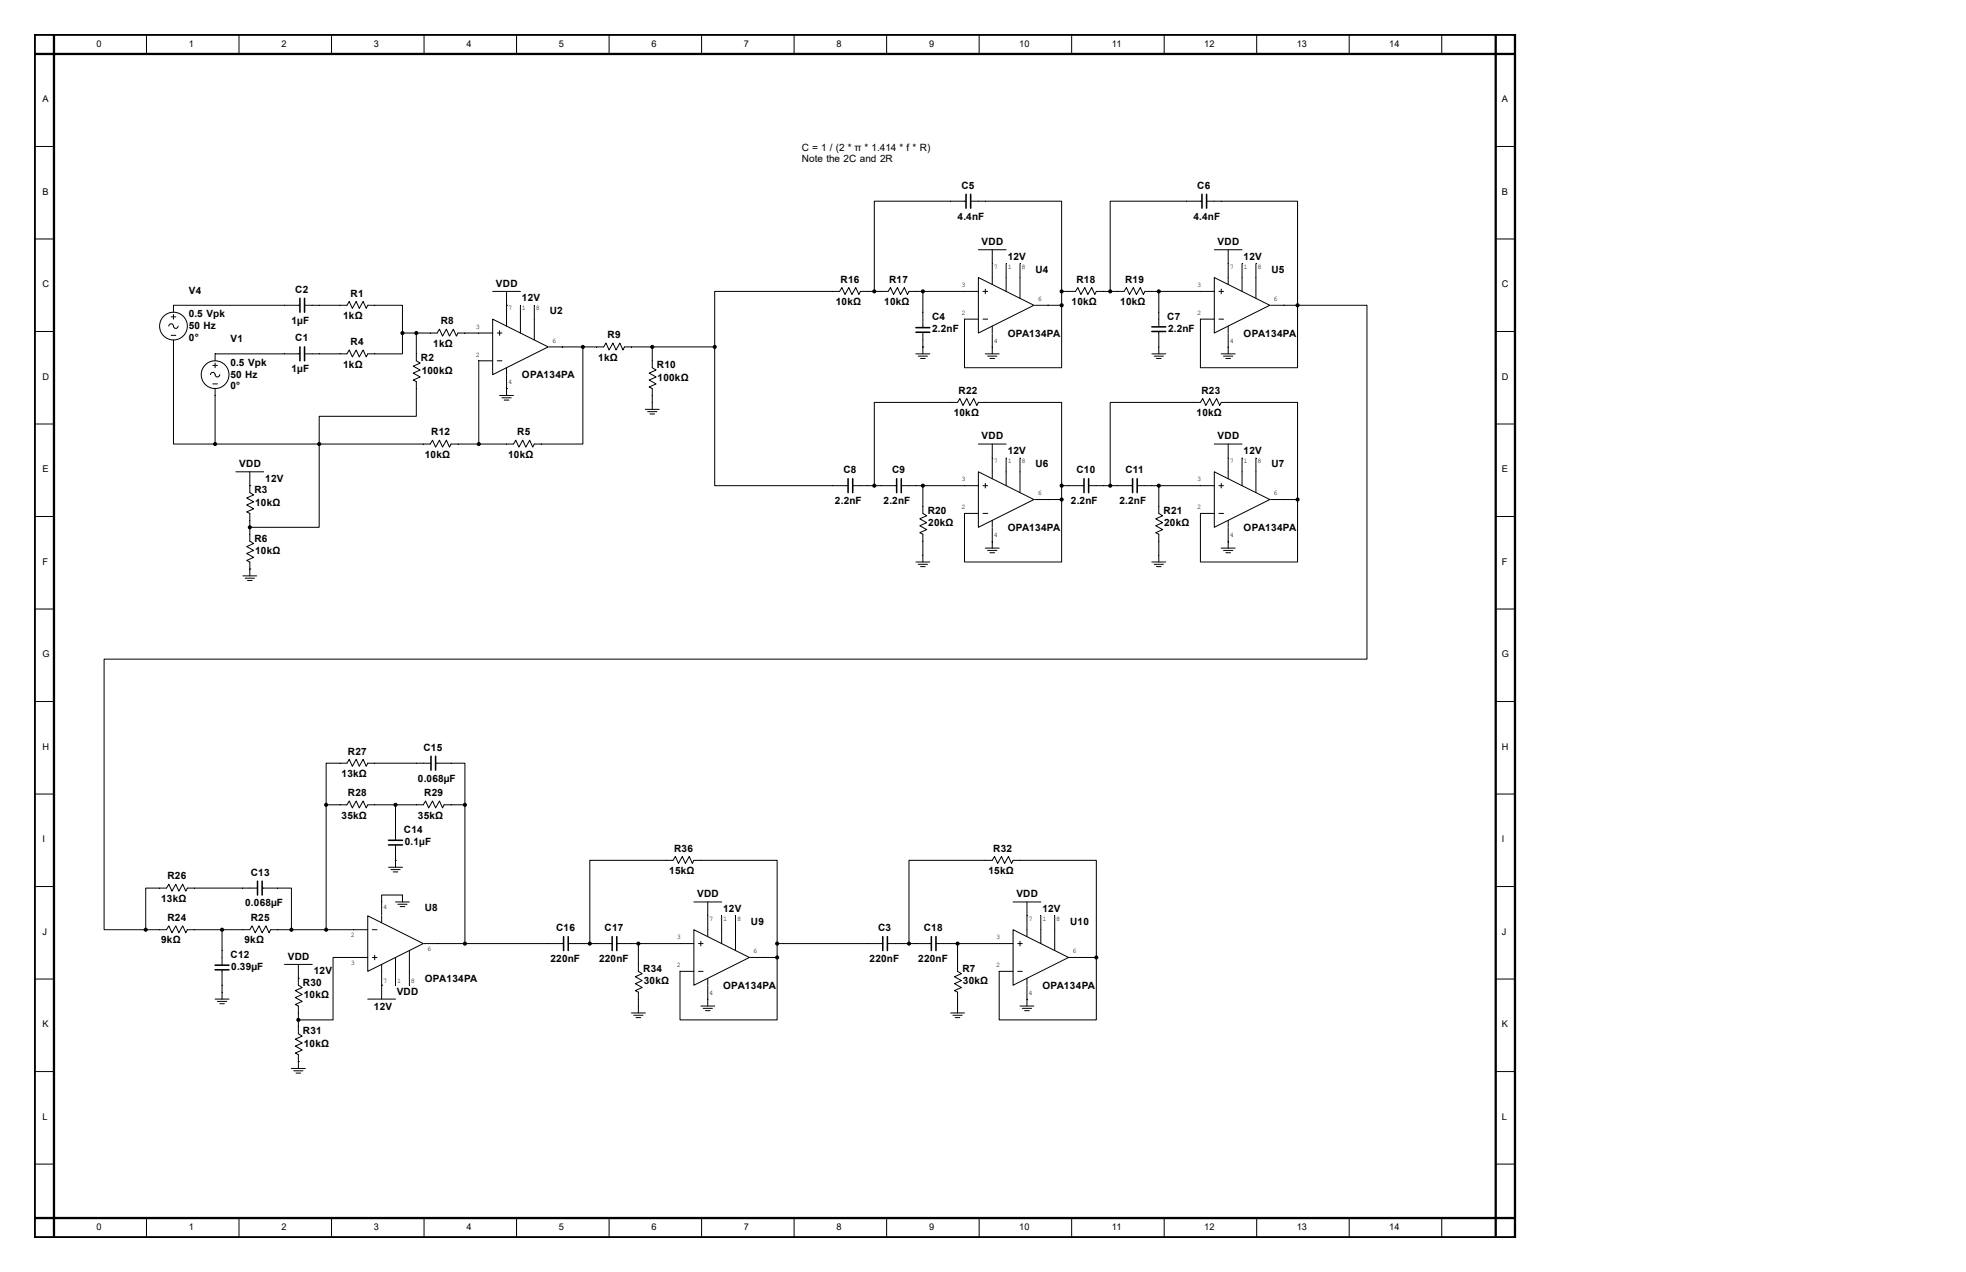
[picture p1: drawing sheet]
<svg xmlns="http://www.w3.org/2000/svg" width="432mm" height="279mm" viewBox="0 0 432 279" stroke-linecap="round" stroke-linejoin="round" font-family="sans-serif">
<path d="M7.6 7.6h325.1v264.2h-325.1zM7.6 11.9h324.8M11.9 7.6v263.8M328.5 7.6v263.8M7.6 267.5h324.8" fill="none" stroke="#000" stroke-width=".51"/>
<g fill="none" stroke="#000" stroke-width=".22">
<path d="M32.2 7.6v4.3M52.5 7.6v4.3M72.8 7.6v4.3M93.1 7.6v4.3M113.5 7.6v4.3M133.8 7.6v4.3M154.1 7.6v4.3M174.4 7.6v4.3M194.7 7.6v4.3M215.1 7.6v4.3M235.4 7.6v4.3M255.7 7.6v4.3"/>
<path d="M276 7.6v4.3M296.3 7.6v4.3M316.7 7.6v4.3M7.6 32.2h4.3M328.5 32.2h4.2M7.6 52.5h4.3M212.2 44.2h-20.2v19.8M213.2 44.2h20v19.8M214.9 54.9h6.1M217.9 54.9v7.6M221 57.9v6.1M224 57.9v7.6"/>
<path d="M264 44.2h-20.2v19.8M265 44.2h20v22.9M266.7 54.9h6.1M269.7 54.9v7.6M272.8 57.9v6.1M275.8 57.9v7.6M328.5 52.5h4.2M7.6 72.8h4.3M37.1 71.6a.56 .56 0 0 1 .7-.5 .56 .56 0 0 1 .4 .8 .51 .51 0 0 0 .5 .2 .51 .51 0 0 0 .4-.5M37.6 69.6h1M37.6 73.7h1M38.1 74.7v22.8h9.1"/>
<path d="M38.1 69.1v1M47.2 79.8v1M65.9 67.1h-27.8v1.5M65.9 77.7h-18.7v1.5M66.9 67.1h9.3l.5-.9 .7 1.5 .8-1.5 .7 1.5 .9-1.5 .6 1.5 .4-.6h7.6v6.1M88.4 73.2v4.5h-7.6l-.4 .7-.6-1.5-.9 1.5-.7-1.5-.8 1.5-.7-1.5-.5 .8h-9.3M88.4 73.2h7.6l.5-.9 .7 1.5 .8-1.5 .7 1.5 .9-1.5 .6 1.5 .4-.6h7.6M91.4 73.2v6l.9 .6-1.5 .6 1.5 .9-1.5 .7 1.5 .8-1.5 .7 .6 .3v7.6h-21.3v24.4h-15.2M108.2 70.1l12.2 6.1-12.2 6.1zM108.2 64h6.1M108.2 79.2h-3v18.3M109.2 73.2h1"/>
<path d="M109.2 79.2h1M109.7 72.6v1.1M111.3 67.1h.1M111.3 64v7.6M114.3 67.1v6.1M117.3 67.1v7.6M120.6 76.2h12l.5-.8 .7 1.5 .8-1.5 .7 1.5 .8-1.5 .7 1.5 .4-.7h19.8M128 76.2v21.3h-10.7l-.3 .7-.7-1.5-.8 1.5-.7-1.5-.8 1.5-.7-1.5-.5 .8h-13.7l-.4 .7-.7-1.5-.8 1.5-.7-1.5-.8 1.5-.7-1.5-.5 .8h-47.3M143.3 76.2v4.6l.8 .5-1.5 .7 1.5 .8-1.5 .7 1.5 .8-1.5 .7 .7 .3v4.6M157 76.2v30.5h29.3M201.2 77.7h3M201.7 78.2h2"/>
<path d="M202.2 78.7h1M202.7 76.2h.1M202.7 64v8M202.7 73v4.7M214.9 61l12.2 6.1-12.2 6.1zM214.9 64h-15.3l-.3 .7-.7-1.5-.8 1.5-.7-1.5-.8 1.5-.7-1.5-.5 .8h-6.1l-.4 .7-.6-1.5-.9 1.5-.7-1.5-.8 1.5-.7-1.5-.5 .8h-27.4v12.2M215.9 64h1M215.9 70.1h1M216.4 77.7h3.1M216.4 63.5v1M216.9 78.2h2M217.4 78.7h1"/>
<path d="M217.9 71.6v1.6M217.9 73.3v4.4M227.2 67.1h6M233.2 64h3l.5-.8 .7 1.5 .9-1.5 .6 1.5 .9-1.5 .7 1.5 .3-.7h6.1l.5-.8 .7 1.5 .8-1.5 .7 1.5 .8-1.5 .7 1.5 .4-.7h15.2M233.2 67.1v13.7h-21.4v-10.7h3.1M233.2 64v3.1M253 77.7h3M253.5 78.2h2M254 78.7h1M254.5 64v7.8M254.5 72.8v4.9M266.7 61l12.2 6.1-12.2 6.1z"/>
<path d="M267.7 64h1M267.7 70.1h1M268.2 77.7h3.1M268.2 63.5v1M268.7 78.2h2.1M269.2 78.7h1.1M269.7 71.6v1.6M269.7 73.3v4.4M279.1 67.1h5.9M285 67.1v13.7h-21.3v-10.7h3M285 67.1h15.2v77.7h-277.3v59.4h9.1M328.5 72.8h4.2"/>
<path d="M7.6 93.1h4.3M46.2 82.3a.56 .56 0 0 1 .7-.5 .56 .56 0 0 1 .4 .8 .51 .51 0 0 0 .6 .2 .51 .51 0 0 0 .4-.5M46.7 80.3h1.1M46.7 84.3h1.1M47.2 85.3v12.2M109.7 86.9h3.1M110.2 87.4h2.1M110.7 87.9h1.1M111.3 85.3h.1M111.3 80.8v1.5M111.3 82.5v4.4M141.7 89.9h3.1"/>
<path d="M142.2 90.4h2.1M142.7 90.9h1.1M214.9 97.5h6.1M217.9 97.5v7.7M266.7 97.5h6.1M269.7 97.5v7.7M328.5 93.1h4.2M7.6 113.5h4.3M51.8 103.6h6.1M54.9 103.6v4.6l.8 .5-1.5 .7 1.5 .8-1.5 .7 1.5 .9-1.5 .6 .7 .4v6.1l.8 .5-1.5 .7 1.5 .8-1.5 .7 1.5 .8-1.5 .7 .7 .3v3.1M54.9 106.7h.1M187.3 106.7h9.6"/>
<path d="M192 106.7v-18.3h18.3l.5-.9 .7 1.6 .8-1.6 .7 1.6 .9-1.6 .6 1.6 .4-.7h18.3v18.3M198 106.7h16.9M202.7 106.7v6.1l.8 .5-1.5 .7 1.5 .8-1.5 .7 1.5 .8-1.5 .7 .7 .3v6.1M214.9 103.6l12.2 6.1-12.2 6.1zM215.9 106.7h1M215.9 112.8h1M216.4 106.2v1M217.9 114.3v1.5M217.9 116v4.4M221 100.6v6.1M224 100.6v7.6M227.2 109.7h6"/>
<path d="M233.2 109.7v13.7h-21.4v-10.6h3.1M233.2 106.7h4.9M233.2 106.7v3M239.1 106.7h9.7M243.8 106.7v-18.3h19.9l.5-.9 .6 1.6 .9-1.6 .7 1.6 .8-1.6 .7 1.6 .3-.7h16.8v21.3M249.8 106.7h16.9M254.5 106.7v6.1l.9 .5-1.6 .7 1.6 .8-1.6 .7 1.6 .8-1.6 .7 .7 .3v6.1M266.7 103.6l12.2 6.1-12.2 6.1zM267.7 106.7h1M267.7 112.8h1M268.2 106.2v1M269.7 114.3v1.5"/>
<path d="M269.7 116v4.4M272.8 100.6v6.1M275.8 100.6v7.6M279.1 109.7h5.9M285 109.7v13.7h-21.3v-10.6h3M328.5 113.5h4.2M7.6 133.8h4.3M53.3 126.5h3.1M53.8 127h2.1M54.4 127.5h1M54.9 125h.1M201.2 123.4h3"/>
<path d="M201.7 124h2M202.2 124.5h1M216.4 120.4h3.1M216.9 120.9h2M217.4 121.4h1M253 123.4h3M253.5 124h2M254 124.5h1M268.2 120.4h3.1M268.7 120.9h2.1M269.2 121.4h1.1M328.5 133.8h4.2"/>
<path d="M7.6 154.1h4.3M328.5 154.1h4.2M7.6 174.4h4.3M71.6 176.8h4.6l.5-.9 .7 1.6 .8-1.6 .7 1.6 .9-1.6 .6 1.6 .4-.7h12.2l.5-.9 .6 1.6 .9-1.6 .7 1.6 .8-1.6 .7 1.6 .3-.7h4.6M71.6 176.8v27.4M86.9 176.8v7.8M94.7 167.6h-13.9l-.4 .7-.6-1.5-.9 1.5-.7-1.5-.8 1.5-.7-1.5-.5 .8h-4.6v9.2M95.7 167.6h6.4v9.2M102.1 176.8v30.5M328.5 174.4h4.2M7.6 194.7h4.3M56.6 195.1h-15.5l-.3 .6-.7-1.5-.8 1.5-.7-1.5-.8 1.5-.7-1.5-.5 .9h-4.6v9.1"/>
<path d="M57.6 195.1h6.4v9.1M83.8 198.1v-1.5h4.6v1.5M83.8 198v3M85.3 190.5h3.1M85.9 191h2M86.4 191.5h1M86.9 189h.1M86.9 185.6v4.9M86.9 198.1h3M87.4 198.6h2M87.9 199.1h1M152.4 198.1h6.1"/>
<path d="M155.4 198.1v7.6M222.5 198.1h6.1M225.6 198.1v7.6M328.5 194.7h4.2M7.6 215.1h4.3M32 204.2h4.6l.5-.8 .7 1.5 .8-1.5 .7 1.5 .8-1.5 .7 1.5 .3-.7h13.8l.5-.8 .6 1.5 .9-1.5 .7 1.5 .8-1.5 .7 1.5 .3-.7h21.4M47.2 219.5h3.1M47.8 220h2M48.8 204.2v7.8M48.8 213v6.5M62.5 211.8h6.1M65.5 211.8v4.6l.9 .5-1.5 .7 1.5 .8-1.5 .7 1.5 .9-1.5 .6 .6 .4v6.1l.9 .5-1.5 .7 1.5 .8-1.5 .7 1.5 .8-1.5 .7 .6 .3v3.1"/>
<path d="M65.5 214.9h.1M80.8 201.2l12.2 6.1-12.2 6.1zM80.8 210.3h-7.6v13.7h-7.7M80.8 219.5h6.1M81.8 210.3h1M81.8 204.2h1M82.3 209.8v1M83.8 216.4h.1M83.8 201.2v1.5M83.8 211.8v7.7M86.9 210.3v6.1M89.9 208.8v7.6"/>
<path d="M93.1 207.3h30.7M124.8 207.3h9.7M129.5 207.3v-18.3h18.3l.5-.9 .7 1.6 .9-1.6 .6 1.6 .9-1.6 .7 1.6 .3-.7h18.3v18.3M135.5 207.3h16.9M140.2 207.3v6.1l.9 .5-1.6 .6 1.6 .9-1.6 .7 1.6 .8-1.6 .7 .7 .3v4.6M152.4 204.2l12.2 6.1-12.2 6.1zM153.4 207.3h1M153.4 213.4h1M153.9 206.8v1M155.4 214.9v1.5M155.4 216.6v4.4M158.5 201.2v6.1"/>
<path d="M161.5 201.2v7.6M164.8 210.3h5.9M170.7 210.3v13.7h-21.3v-10.6h3M170.7 207.3h23.2M170.7 207.3v3M194.9 207.3h9.7M199.6 207.3v-18.3h18.3l.5-.9 .7 1.6 .9-1.6 .6 1.6 .9-1.6 .7 1.6 .3-.7h18.3v21.3M205.6 207.3h16.9M210.3 207.3v6.1l.9 .5-1.6 .6 1.6 .9-1.6 .7 1.6 .8-1.6 .7 .7 .3v4.6M222.5 204.2l12.2 6.1-12.2 6.1zM223.5 207.3h1M223.5 213.4h1"/>
<path d="M224 206.8v1M225.6 214.9v1.5M225.6 216.6v4.4M228.6 201.2v6.1M231.6 201.2v7.6M234.9 210.3h5.9M240.8 210.3v13.7h-21.3v-10.6h3M328.5 215.1h4.2M7.6 235.4h4.3M48.3 220.5h1M64 234.7h3.1M64.5 235.2h2"/>
<path d="M65 235.7h1M65.5 233.2h.1M138.7 222.5h3M139.2 223h2M139.7 223.5h1M153.9 221h3.1M154.4 221.5h2.1M154.9 222h1.1M208.8 222.5h3M209.3 223h2M209.8 223.5h1M224 221h3.1"/>
<path d="M224.5 221.5h2.1M225 222h1.1M328.5 235.4h4.2M7.6 255.7h4.3M328.5 255.7h4.2M32.2 267.5v4.3M52.5 267.5v4.3M72.8 267.5v4.3M93.1 267.5v4.3M113.5 267.5v4.3M133.8 267.5v4.3M154.1 267.5v4.3"/>
<path d="M174.4 267.5v4.3M194.7 267.5v4.3M215.1 267.5v4.3M235.4 267.5v4.3M255.7 267.5v4.3M276 267.5v4.3M296.3 267.5v4.3M316.7 267.5v4.3"/>
<circle cx="38.1" cy="71.6" r="3"/>
<circle cx="47.2" cy="82.3" r="3"/>
</g>
<g fill="#000" stroke="#000" stroke-width=".22">
<circle cx="88.4" cy="73.2" r=".34"/>
<circle cx="91.4" cy="73.2" r=".34"/>
<circle cx="128" cy="76.2" r=".34"/>
<circle cx="143.3" cy="76.2" r=".34"/>
<circle cx="157" cy="76.2" r=".34"/>
<circle cx="192" cy="64" r=".34"/>
<circle cx="202.7" cy="64" r=".34"/>
<circle cx="233.2" cy="67.1" r=".34"/>
<circle cx="233.2" cy="64" r=".34"/>
<circle cx="243.8" cy="64" r=".34"/>
<circle cx="254.5" cy="64" r=".34"/>
<circle cx="285" cy="67.1" r=".34"/>
<circle cx="47.2" cy="97.5" r=".34"/>
<circle cx="70.1" cy="97.5" r=".34"/>
<circle cx="105.2" cy="97.5" r=".34"/>
<circle cx="54.9" cy="115.8" r=".34"/>
<circle cx="192" cy="106.7" r=".34"/>
<circle cx="202.7" cy="106.7" r=".34"/>
<circle cx="233.2" cy="109.7" r=".34"/>
<circle cx="233.2" cy="106.7" r=".34"/>
<circle cx="243.8" cy="106.7" r=".34"/>
<circle cx="254.5" cy="106.7" r=".34"/>
<circle cx="285" cy="109.7" r=".34"/>
<circle cx="71.6" cy="176.8" r=".34"/>
<circle cx="86.9" cy="176.8" r=".34"/>
<circle cx="102.1" cy="176.8" r=".34"/>
<circle cx="32" cy="204.2" r=".34"/>
<circle cx="48.8" cy="204.2" r=".34"/>
<circle cx="64" cy="204.2" r=".34"/>
<circle cx="71.6" cy="204.2" r=".34"/>
<circle cx="102.1" cy="207.3" r=".34"/>
<circle cx="129.5" cy="207.3" r=".34"/>
<circle cx="140.2" cy="207.3" r=".34"/>
<circle cx="170.7" cy="207.3" r=".34"/>
<circle cx="170.7" cy="210.3" r=".34"/>
<circle cx="199.6" cy="207.3" r=".34"/>
<circle cx="210.3" cy="207.3" r=".34"/>
<circle cx="240.8" cy="210.3" r=".34"/>
<circle cx="65.5" cy="224" r=".34"/>
</g>
<g fill="none" stroke="#000" stroke-width=".34">
<path d="M212.2 42.7v3M213.2 42.7v3M264 42.7v3M265 42.7v3M65.9 65.5v3.1M65.9 76.2v3M66.9 65.5v3.1M66.9 76.2v3M201.2 72h3M201.2 73h3M253 72.8h3M253 71.8h3"/>
<path d="M186.3 105.2v3M187.3 105.2v3M196.9 105.2v3M198 105.2v3M238.1 105.2v3M239.1 105.2v3M248.8 105.2v3M249.8 105.2v3M94.7 166.1v3.1M95.7 166.1v3.1M56.6 193.5v3.1M57.6 193.5v3.1"/>
<path d="M85.3 185.6h3.1M85.3 184.6h3.1M47.2 213h3.1M47.2 212h3.1M123.8 205.7v3.1M124.8 205.7v3.1M134.5 205.7v3.1M135.5 205.7v3.1M193.9 205.7v3.1M194.9 205.7v3.1M204.6 205.7v3.1M205.6 205.7v3.1"/>
</g>
<g font-size="2.2">
<text x="176.1" y="33.1">C = 1 / (2 * π * 1.414 * f * R)</text>
<text x="176.1" y="35.7">Note the 2C and 2R</text>
<text x="211.2" y="41.4">C5</text>
<text x="263" y="41.4">C6</text>
<text x="210.3" y="48.2">4.4nF</text>
<text x="215.6" y="53.8">VDD</text>
<text x="262.1" y="48.2">4.4nF</text>
<text x="267.4" y="53.8">VDD</text>
<text x="221.3" y="57">12V</text>
<text x="227.4" y="59.9">U4</text>
<text x="273.1" y="57">12V</text>
<text x="279.2" y="59.9">U5</text>
<text x="41.5" y="64.5">V4</text>
<text x="64.9" y="64.3">C2</text>
<text x="77" y="65.2">R1</text>
<text x="108.9" y="62.9">VDD</text>
<text x="184.6" y="62.1">R16</text>
<text x="195.3" y="62.1">R17</text>
<text x="236.4" y="62.1">R18</text>
<text x="247.1" y="62.1">R19</text>
<text x="41.5" y="69.7">0.5 Vpk</text>
<text x="64" y="71.1">1µF</text>
<text x="75.4" y="70.1">1kΩ</text>
<text x="96.8" y="71.2">R8</text>
<text x="114.6" y="66.2">12V</text>
<text x="120.7" y="69">U2</text>
<text x="183.6" y="67">10kΩ</text>
<text x="194.2" y="67">10kΩ</text>
<text x="204.7" y="70.2">C4</text>
<text x="235.4" y="67">10kΩ</text>
<text x="246" y="67">10kΩ</text>
<text x="256.4" y="70.2">C7</text>
<text x="41.5" y="72.3">50 Hz</text>
<text x="41.5" y="74.8">0°</text>
<text x="50.6" y="75.1">V1</text>
<text x="64.9" y="75">C1</text>
<text x="77" y="75.8">R4</text>
<text x="95.2" y="76.2">1kΩ</text>
<text x="133.4" y="74.3">R9</text>
<text x="204.7" y="72.9">2.2nF</text>
<text x="221.3" y="74">OPA134PA</text>
<text x="256.5" y="72.9">2.2nF</text>
<text x="273.1" y="74">OPA134PA</text>
<text x="50.6" y="80.4">0.5 Vpk</text>
<text x="50.6" y="82.9">50 Hz</text>
<text x="64" y="81.7">1µF</text>
<text x="75.4" y="80.7">1kΩ</text>
<text x="92.5" y="79.4">R2</text>
<text x="92.6" y="82.1">100kΩ</text>
<text x="114.6" y="83.1">OPA134PA</text>
<text x="131.4" y="79.2">1kΩ</text>
<text x="144.3" y="80.9">R10</text>
<text x="144.4" y="83.6">100kΩ</text>
<text x="50.6" y="85.5">0°</text>
<text x="210.5" y="86.5">R22</text>
<text x="263.9" y="86.5">R23</text>
<text x="94.7" y="95.6">R12</text>
<text x="113.6" y="95.6">R5</text>
<text x="209.5" y="91.4">10kΩ</text>
<text x="262.8" y="91.4">10kΩ</text>
<text x="93.3" y="100.5">10kΩ</text>
<text x="111.6" y="100.5">10kΩ</text>
<text x="215.6" y="96.5">VDD</text>
<text x="221.3" y="99.7">12V</text>
<text x="267.4" y="96.5">VDD</text>
<text x="273.1" y="99.7">12V</text>
<text x="52.5" y="102.6">VDD</text>
<text x="58.3" y="105.8">12V</text>
<text x="185.3" y="103.9">C8</text>
<text x="195.9" y="103.9">C9</text>
<text x="227.4" y="102.6">U6</text>
<text x="236.4" y="103.9">C10</text>
<text x="247.2" y="103.9">C11</text>
<text x="279.2" y="102.6">U7</text>
<text x="55.9" y="108.3">R3</text>
<text x="56" y="111">10kΩ</text>
<text x="183.4" y="110.7">2.2nF</text>
<text x="194.1" y="110.7">2.2nF</text>
<text x="203.8" y="112.9">R20</text>
<text x="235.2" y="110.7">2.2nF</text>
<text x="245.9" y="110.7">2.2nF</text>
<text x="255.6" y="112.9">R21</text>
<text x="55.9" y="119">R6</text>
<text x="203.9" y="115.6">20kΩ</text>
<text x="221.3" y="116.6">OPA134PA</text>
<text x="255.7" y="115.6">20kΩ</text>
<text x="273.1" y="116.6">OPA134PA</text>
<text x="56" y="121.7">10kΩ</text>
<text x="76.4" y="165.7">R27</text>
<text x="93" y="164.9">C15</text>
<text x="75" y="170.6">13kΩ</text>
<text x="91.8" y="171.7">0.068µF</text>
<text x="75" y="179.8">35kΩ</text>
<text x="76.4" y="174.9">R28</text>
<text x="91.8" y="179.8">35kΩ</text>
<text x="93.2" y="174.9">R29</text>
<text x="88.7" y="183">C14</text>
<text x="88.9" y="185.7">0.1µF</text>
<text x="147" y="192">15kΩ</text>
<text x="148" y="187.1">R36</text>
<text x="217.1" y="192">15kΩ</text>
<text x="218.1" y="187.1">R32</text>
<text x="36.8" y="193.2">R26</text>
<text x="55.1" y="192.3">C13</text>
<text x="153.1" y="197.1">VDD</text>
<text x="223.2" y="197.1">VDD</text>
<text x="35.4" y="198.1">13kΩ</text>
<text x="36.8" y="202.3">R24</text>
<text x="53.8" y="199.1">0.068µF</text>
<text x="55.1" y="202.3">R25</text>
<text x="93.3" y="200.1">U8</text>
<text x="158.8" y="200.3">12V</text>
<text x="164.9" y="203.2">U9</text>
<text x="228.9" y="200.3">12V</text>
<text x="235" y="203.2">U10</text>
<text x="35.4" y="207.2">9kΩ</text>
<text x="53.7" y="207.2">9kΩ</text>
<text x="122.1" y="204.5">C16</text>
<text x="132.8" y="204.5">C17</text>
<text x="192.9" y="204.5">C3</text>
<text x="202.9" y="204.5">C18</text>
<text x="50.6" y="210.4">C12</text>
<text x="50.8" y="213.1">0.39µF</text>
<text x="63.2" y="210.8">VDD</text>
<text x="68.9" y="214">12V</text>
<text x="93.3" y="215.7">OPA134PA</text>
<text x="120.9" y="211.3">220nF</text>
<text x="131.6" y="211.3">220nF</text>
<text x="141.3" y="213.5">R34</text>
<text x="191" y="211.3">220nF</text>
<text x="201.7" y="211.3">220nF</text>
<text x="211.4" y="213.5">R7</text>
<text x="66.5" y="216.5">R30</text>
<text x="66.7" y="219.2">10kΩ</text>
<text x="82.1" y="221.8">12V</text>
<text x="87.1" y="218.6">VDD</text>
<text x="141.4" y="216.2">30kΩ</text>
<text x="158.8" y="217.2">OPA134PA</text>
<text x="211.5" y="216.2">30kΩ</text>
<text x="228.9" y="217.2">OPA134PA</text>
<text x="66.5" y="227.2">R31</text>
<text x="66.7" y="229.9">10kΩ</text>
</g>
<g font-size="2">
<text x="21.2" y="10.3">0</text>
<text x="41.5" y="10.3">1</text>
<text x="61.8" y="10.3">2</text>
<text x="82.1" y="10.3">3</text>
<text x="102.4" y="10.3">4</text>
<text x="122.8" y="10.3">5</text>
<text x="143.1" y="10.3">6</text>
<text x="163.4" y="10.3">7</text>
<text x="183.7" y="10.3">8</text>
<text x="204" y="10.3">9</text>
<text x="223.9" y="10.3">10</text>
<text x="244.2" y="10.3">11</text>
<text x="264.5" y="10.3">12</text>
<text x="284.8" y="10.3">13</text>
<text x="305.1" y="10.3">14</text>
<text x="9.3" y="22.5">A</text>
<text x="329.9" y="22.5">A</text>
<text x="9.3" y="42.8">B</text>
<text x="329.9" y="42.8">B</text>
<text x="9.3" y="63.1">C</text>
<text x="329.9" y="63.1">C</text>
<text x="9.3" y="83.4">D</text>
<text x="329.9" y="83.4">D</text>
<text x="9.3" y="103.8">E</text>
<text x="329.9" y="103.8">E</text>
<text x="9.3" y="124.1">F</text>
<text x="329.9" y="124.1">F</text>
<text x="9.3" y="144.4">G</text>
<text x="329.9" y="144.4">G</text>
<text x="9.3" y="164.7">H</text>
<text x="329.9" y="164.7">H</text>
<text x="9.3" y="185">I</text>
<text x="329.9" y="185">I</text>
<text x="9.3" y="205.4">J</text>
<text x="329.9" y="205.4">J</text>
<text x="9.3" y="225.7">K</text>
<text x="329.9" y="225.7">K</text>
<text x="9.3" y="246">L</text>
<text x="329.9" y="246">L</text>
<text x="21.2" y="270.2">0</text>
<text x="41.5" y="270.2">1</text>
<text x="61.8" y="270.2">2</text>
<text x="82.1" y="270.2">3</text>
<text x="102.4" y="270.2">4</text>
<text x="122.8" y="270.2">5</text>
<text x="143.1" y="270.2">6</text>
<text x="163.4" y="270.2">7</text>
<text x="183.7" y="270.2">8</text>
<text x="204" y="270.2">9</text>
<text x="223.9" y="270.2">10</text>
<text x="244.2" y="270.2">11</text>
<text x="264.5" y="270.2">12</text>
<text x="284.8" y="270.2">13</text>
<text x="305.1" y="270.2">14</text>
</g>
<g font-size="1.5">
<text x="218.3" y="59">7</text>
<text x="221.3" y="59">1</text>
<text x="224.4" y="59">8</text>
<text x="270.1" y="59">7</text>
<text x="273.1" y="59">1</text>
<text x="276.2" y="59">8</text>
<text x="211.2" y="63.1">3</text>
<text x="263" y="63.1">3</text>
<text x="111.6" y="68.2">7</text>
<text x="114.6" y="68.2">1</text>
<text x="117.7" y="68.2">8</text>
<text x="211.2" y="69.2">2</text>
<text x="227.9" y="66.1">6</text>
<text x="263" y="69.2">2</text>
<text x="279.7" y="66.1">6</text>
<text x="104.5" y="72.2">3</text>
<text x="121.2" y="75.3">6</text>
<text x="218.3" y="75.3">4</text>
<text x="270.1" y="75.3">4</text>
<text x="104.5" y="78.3">2</text>
<text x="111.6" y="84.4">4</text>
<text x="218.3" y="101.7">7</text>
<text x="221.3" y="101.7">1</text>
<text x="224.4" y="101.7">8</text>
<text x="270.1" y="101.7">7</text>
<text x="273.1" y="101.7">1</text>
<text x="276.2" y="101.7">8</text>
<text x="211.2" y="105.7">3</text>
<text x="263" y="105.7">3</text>
<text x="211.2" y="111.8">2</text>
<text x="227.9" y="108.8">6</text>
<text x="263" y="111.8">2</text>
<text x="279.7" y="108.8">6</text>
<text x="218.3" y="117.9">4</text>
<text x="270.1" y="117.9">4</text>
<text x="84.2" y="199.7">4</text>
<text x="155.8" y="202.3">7</text>
<text x="158.8" y="202.3">1</text>
<text x="161.9" y="202.3">8</text>
<text x="225.9" y="202.3">7</text>
<text x="228.9" y="202.3">1</text>
<text x="232" y="202.3">8</text>
<text x="77" y="205.8">2</text>
<text x="93.8" y="208.8">6</text>
<text x="148.7" y="206.3">3</text>
<text x="165.4" y="209.4">6</text>
<text x="218.8" y="206.3">3</text>
<text x="235.5" y="209.4">6</text>
<text x="77" y="211.9">3</text>
<text x="84.2" y="215.9">7</text>
<text x="87.2" y="215.9">1</text>
<text x="90.3" y="215.9">8</text>
<text x="148.7" y="212.4">2</text>
<text x="218.8" y="212.4">2</text>
<text x="155.8" y="218.5">4</text>
<text x="225.9" y="218.5">4</text>
</g>
</svg>
